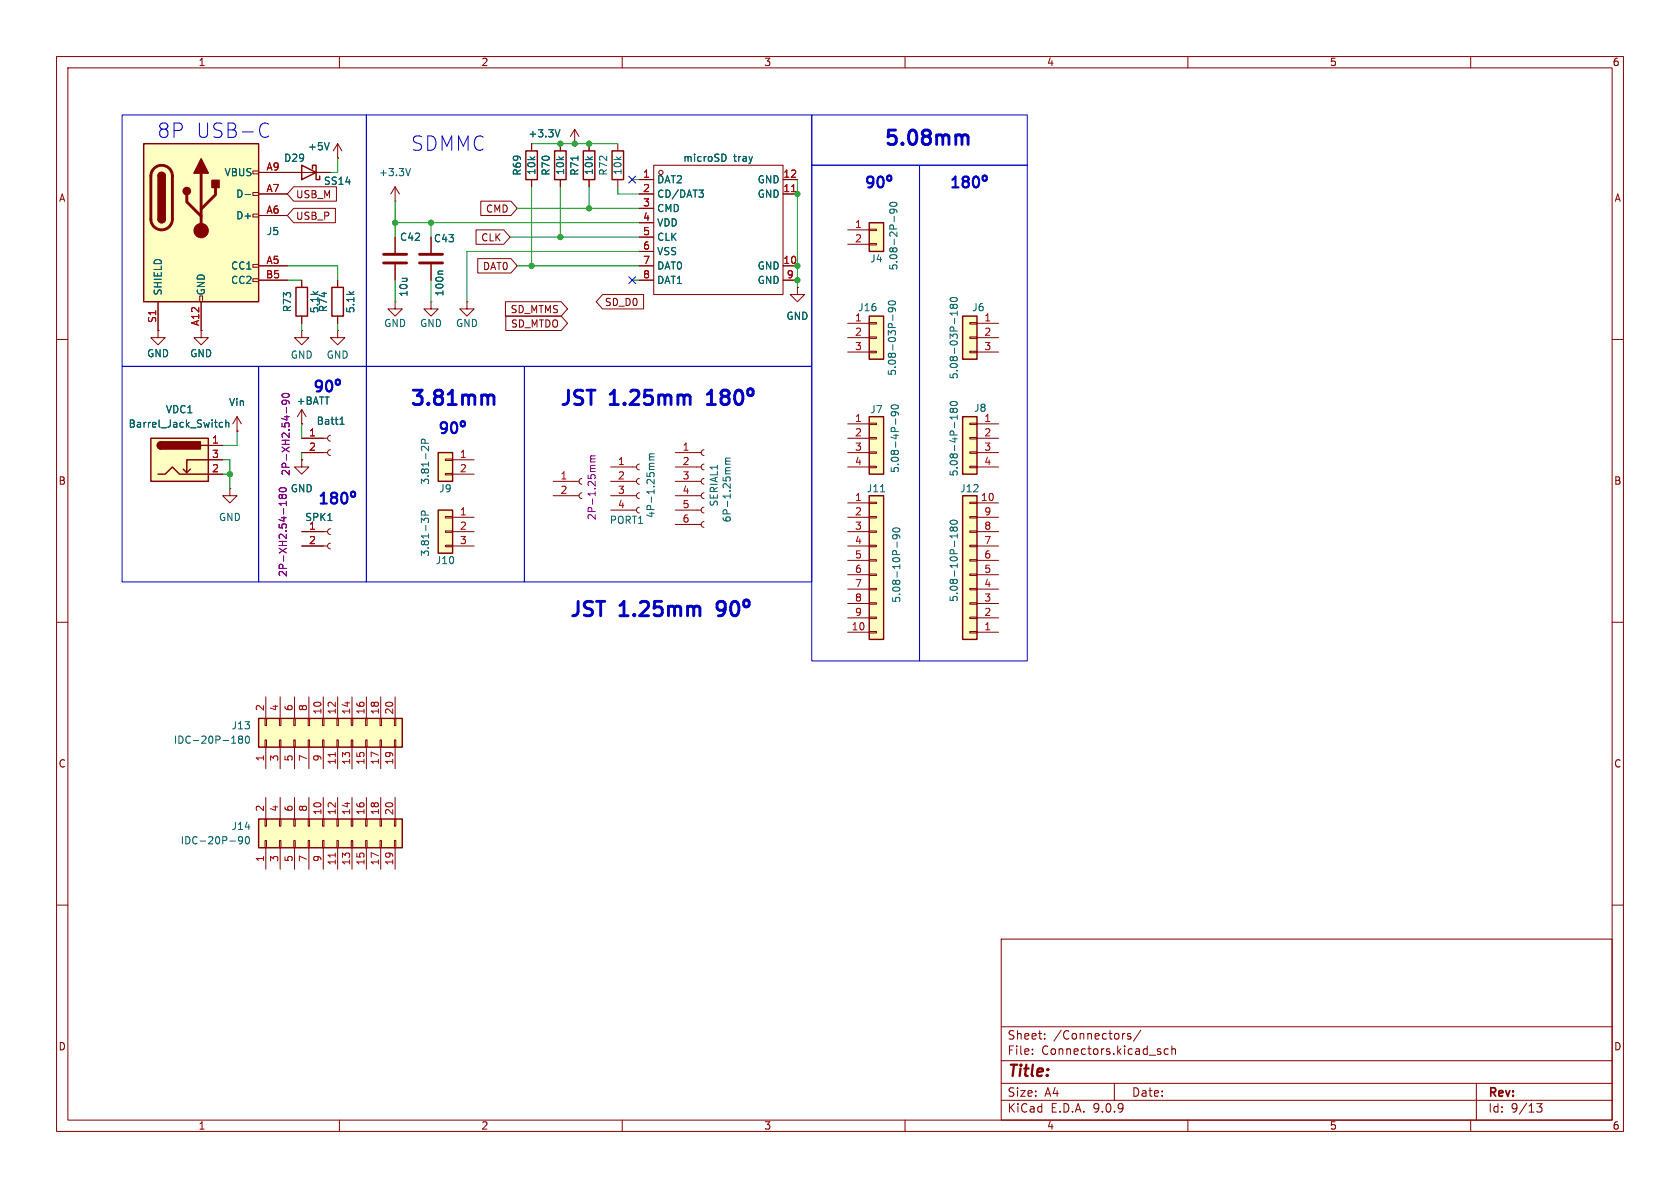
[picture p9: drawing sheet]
<svg xmlns="http://www.w3.org/2000/svg" width="297mm" height="210mm" viewBox="0 0 297 210" stroke-linecap="round" stroke-linejoin="round" font-family="sans-serif">
<g fill="none" stroke="#840000" stroke-width=".18">
<path d="M10 10h277v190h-277zM12 12h273v186h-273zM60 10v2M110 10v2M160 10v2M210 10v2M260 10v2M99.1 25.4v1.3M99.1 31.8v1.2M10 60h2M285 60h2M10 110h2"/>
<path d="M285 110h2M10 160h2M177 166h108v32h-108zM285 160h2M60 198v2M110 198v2M160 198v2M177 194.5h108M177 191.5h108M177 187.5h108M177 181.5h108M182.5 186.3v.1"/>
<path d="M182.5 185.5v.1M184.7 183.6v.1M184.7 182.8v.1M197 191.5v3M198.7 182.7h.2M199.9 182.8l-.4-.1-.2 .2 .1 .2 .5 .2v.3h-.6M201.7 182.1l-1.3 2M205.2 186v.3M206.5 185.5l-.4-.1-.3 .3v.4l.2 .2h.5M207.2 185.5l.2-.1 .3 .1 .1 .9M207.2 184.9v1.5M210 198v2"/>
<path d="M260 198v2M261 191.5v6.5M271.7 195.1h.9l-.5 .6 .4 .1v.7l-.2 .1-.6-.1"/>
</g>
<path d="M98 26.7h2.1v5.1h-2.1z" fill="none" stroke="#840000" stroke-width=".25"/>
<path d="M153.7 87.6h2.5v25.4h-2.5z" fill="#ffffc2"/>
<path d="M153.7 87.6h2.5v25.4h-2.5z" fill="none" stroke="#840000" stroke-width=".25"/>
<g fill="none" stroke="#840000" stroke-width=".18">
<path d="M149.9 88.9h3.8M149.9 91.4h3.8M149.9 94h3.8M149.9 96.5h3.8M149.9 99.1h3.8M153.7 88.8h1.2v.2h-1.2zM153.7 91.3h1.2v.3h-1.2zM153.7 93.9h1.2v.2h-1.2zM153.7 96.4h1.2v.2h-1.2zM153.7 98.9h1.2v.3h-1.2zM149.9 101.6h3.8M149.9 104.1h3.8"/>
<path d="M149.9 106.7h3.8M149.9 109.2h3.8M149.9 111.8h3.8M153.7 101.5h1.2v.2h-1.2zM153.7 104h1.2v.3h-1.2zM153.7 106.6h1.2v.2h-1.2zM153.7 109.1h1.2v.2h-1.2zM153.7 111.6h1.2v.3h-1.2z"/>
</g>
<path d="M155.7 86.9h.7M157.9 93.5a.75 .75 0 0 1 1.2 .2 .72 .72 0 0 1-1.3-.1zM158.3 94.5l.3 .3-.1 .3-.2 .2-.4-.2-.1-.3 .1-.2a.84 .84 0 0 1 1.2 .3v.2M158.6 95.8v1" fill="none" stroke="#006464" stroke-width=".18"/>
<path d="M153.7 39.4h2.5v5.1h-2.5z" fill="#ffffc2"/>
<path d="M153.7 39.4h2.5v5.1h-2.5z" fill="none" stroke="#840000" stroke-width=".25"/>
<path d="M149.9 40.6h3.8M149.9 43.2h3.8M153.7 40.5h1.2v.3h-1.2zM153.7 43.1h1.2v.2h-1.2zM53.3 74.9h.1M53.3 72.4l-.7 1.3M53.3 72.4l.8 1.3M53.3 72.4v2.5M53.3 94h4.6M53.3 96.5h4.6M58.4 93.5l-.3 .1-.2 .4 .2 .3 .3 .2M58.4 96l-.3 .2-.2 .3 .2 .4 .3 .1" fill="none" stroke="#840000" stroke-width=".18"/>
<path d="M157.4 35.9a.75 .75 0 0 1 1.2 .3 .72 .72 0 0 1-1.3-.1zM157.8 37l.3 .2-.1 .4-.2 .1-.4-.1-.1-.4 .1-.2a.84 .84 0 0 1 1.2 .3v.3M158.1 38.2v1M58 92h.7" fill="none" stroke="#006464" stroke-width=".18"/>
<path d="M49.5 86.3a.69 .69 0 0 1 1.1 .3 .72 .72 0 0 1-1.3-.1zM49.9 87.7l.2-.3h.3l.2 .3v.3l-.2 .1h-.4l-.1-.2M49.9 87.7l-.3-.3-.3 .3 .1 .3 .2 .1 .3-.2M49.9 87.7v.2M50.6 88.6v.8M50.6 89h-1.3l.4 .4" fill="none" stroke="#840084" stroke-width=".18"/>
<path d="M153.7 73.7h2.5v10.1h-2.5z" fill="#ffffc2"/>
<path d="M153.7 73.7h2.5v10.1h-2.5z" fill="none" stroke="#840000" stroke-width=".25"/>
<path d="M149.9 74.9h3.8M149.9 77.5h3.8M153.7 74.8h1.2v.3h-1.2zM153.7 77.3h1.2v.3h-1.2zM153.7 79.9h1.2v.2h-1.2zM149.9 80h3.8M149.9 82.6h3.8M153.7 82.4h1.2v.3h-1.2z" fill="none" stroke="#840000" stroke-width=".18"/>
<path d="M157.6 71.8a.75 .75 0 0 1 1.2 .2 .72 .72 0 0 1-1.2-.1zM158.1 72.8l.2 .2v.4l-.2 .1-.5-.1v-.4l.1-.2a.84 .84 0 0 1 1.1 .3v.3M158.3 74.1v.9" fill="none" stroke="#006464" stroke-width=".18"/>
<path d="M153.7 55.9h2.5v7.6h-2.5z" fill="#ffffc2"/>
<path d="M153.7 55.9h2.5v7.6h-2.5z" fill="none" stroke="#840000" stroke-width=".25"/>
<path d="M59.7 27.9h.1M59.7 25.4l.8 1.3M59.7 25.4l-.8 1.3M59.7 25.4v2.5M149.9 57.2h3.8M149.9 59.7h3.8M153.7 57h1.2v.3h-1.2zM153.7 59.6h1.2v.2h-1.2zM149.9 62.2h3.8M153.7 62.1h1.2v.3h-1.2zM53.3 81.3v1.3h1.3l-1.3 1.2-1.2-1.2h1.2M53.3 81.3h.1" fill="none" stroke="#840000" stroke-width=".18"/>
<path d="M58.2 25.2l-.4 1.3M157.1 53.4a.75 .75 0 0 1 1.2 .2 .72 .72 0 0 1-1.3-.1zM157.6 54.4l.2 .2v.4l-.2 .1-.5-.1-.1-.4 .2-.1a.84 .84 0 0 1 1.1 .3v.2M157.8 55.7v.9" fill="none" stroke="#006464" stroke-width=".18"/>
<path d="M25.4 25.4h20.3v27.9h-20.3z" fill="#ffffc2"/>
<g fill="none" stroke="#840000" stroke-width=".18">
<path d="M44.7 30.2h1v.5h-1zM44.7 34h1v.5h-1zM44.7 37.8h1v.6h-1zM45.7 30.5h12.7M45.7 34.3h5.1M45.7 38.1h5.1M69.8 35.6h.1M69.8 33l-.7 1.3M69.8 33l.8 1.3M69.8 33v2.6M94 25.4v1.3M94 31.8v1.2"/>
<path d="M101.6 25.4h.1M101.6 22.9l-.8 1.2M101.6 22.9l.8 1.2M101.6 22.9v2.5M104.1 25.4v1.3M104.1 31.8v1.2M109.2 25.4v1.3M109.2 31.8v1.2M113 34.3h2.6M113 31.8h2.6M113 36.8h2.6M113 39.4h2.6"/>
<path d="M115.6 29.2h22.8v22.9h-22.8zM138.4 34.3h2.6M138.4 31.8h2.6M27.9 58.4v1.3h1.3l-1.3 1.3-1.2-1.3h1.2M27.9 58.4h.1M27.9 53.3v5.1M35.3 52.3h.5v1h-.5zM35.6 58.4v1.3h1.2l-1.2 1.3-1.3-1.3h1.3M35.6 58.4h.1M35.6 53.3v5.1M44.7 46.7h1v.5h-1zM44.7 49.3h1v.5h-1z"/>
<path d="M45.7 47h5.1M45.7 49.5h5.1M53.3 58.4v1.3h1.3l-1.3 1.3-1.2-1.3h1.2M53.3 58.4h.1M53.3 49.5v1.3M53.3 55.9v1.3M59.7 58.4v1.3h1.3l-1.3 1.3-1.3-1.3h1.3M59.7 58.4h.1M59.7 49.5v1.3M59.7 55.9v1.3M69.8 53.3v1.3h1.3l-1.3 1.3-1.2-1.3h1.2M69.8 53.3h.1"/>
<path d="M69.8 41.9v2.8M69.8 46.7v2.8M76.2 53.3v1.3h1.3l-1.3 1.3-1.3-1.3h1.3M76.2 53.3h.1M76.2 41.9v2.8M76.2 46.7v2.8M82.5 53.3v1.3h1.3l-1.3 1.3-1.2-1.3h1.2M82.5 53.3h.1M113 47h2.6M113 49.5h2.6M113 41.9h2.6M113 44.5h2.6"/>
<path d="M138.4 47h2.6M138.4 49.5h2.6M141 50.8v1.3h1.2l-1.2 1.2-1.3-1.2h1.3M141 50.8h.1M41.9 76.2h.1M41.9 73.7l-.8 1.2M41.9 73.7l.8 1.2M41.9 73.7v2.5M40.6 86.4v1.2h1.3l-1.3 1.3-1.2-1.3h1.2M40.6 86.4h.1"/>
<circle cx="116.8" cy="30.5" r=".38"/>
</g>
<path d="M25.4 25.4h20.3v27.9h-20.3zM27.9 31.1a.64 .64 0 0 1 .7-.6 .64 .64 0 0 1 .6 .6M27.9 38.7a.64 .64 0 0 0 .7 .7 .64 .64 0 0 0 .6-.7M53.3 29.2l2.6 1.3-2.6 1.3zM55.2 29.8v-.6h.7v2.6h.6v-.7M93 26.7h2v5.1h-2zM103.1 26.7h2.1v5.1h-2.1zM108.2 26.7h2v5.1h-2zM52.3 50.8h2.1v5.1h-2.1zM58.7 50.8h2v5.1h-2z" fill="none" stroke="#840000" stroke-width=".25"/>
<path d="M27.2 29.8a1.9 1.9 0 0 1 2.1-.4 1.9 1.9 0 0 1 1.2 1.7v7.6a1.91 1.91 0 0 1-1.9 1.9 1.91 1.91 0 0 1-1.9-1.9v-7.7l.1-.7zM33 34.4v1.3l2.6 2.5M35.6 30.6v10.2M38.1 33.1v1.3l-2.5 2.6M67.8 45h4.1M67.8 46.5h4.1M74.2 45h4M74.2 46.5h4" fill="none" stroke="#840000" stroke-width=".51"/>
<g fill="#840000" stroke="#840000" stroke-width=".25">
<path d="M27.9 31.1h1.3v7.6h-1.3z"/>
<path d="M28.1 30.7a.64 .64 0 0 1 .7-.2 .64 .64 0 0 1 .4 .6h-1.3z"/>
<path d="M27.9 38.7h1.3a.64 .64 0 0 1-.6 .7 .64 .64 0 0 1-.7-.7z"/>
<path d="M35.6 28.1l1.2 2.5h-2.5z"/>
<path d="M37.5 31.9h1.2v1.2h-1.2z"/>
<circle cx="33" cy="33.8" r=".63"/>
</g>
<circle cx="35.6" cy="40.8" r="1.27" fill="#840000" stroke="#840000" stroke-width=".18"/>
<path d="M43.3 34.4h1M72.6 29.8l-.5 1.3M99 22.9l-.4 1.3M102.2 27.6v.7M123.6 33.6h.7l-.4 .5M124.1 34.1l.2 .2v.3l-.2 .3M127.9 27.2a.68 .68 0 0 1 .5 .7 .68 .68 0 0 1-.5 .6M78.3 47.9h-.7l-.1 .2" fill="none" stroke="#006464" stroke-width=".18"/>
<path d="M139.9 33.9h.8" fill="none" stroke="#a90000" stroke-width=".18"/>
<path d="M170.2 73.7h2.5v10.1h-2.5z" fill="#ffffc2"/>
<path d="M170.2 73.7h2.5v10.1h-2.5z" fill="none" stroke="#840000" stroke-width=".25"/>
<path d="M171.4 74.8h1.3v.3h-1.3zM171.4 77.3h1.3v.3h-1.3zM171.4 79.9h1.3v.2h-1.3zM172.7 74.9h3.8M172.7 77.5h3.8M171.4 82.4h1.3v.3h-1.3zM172.7 80h3.8M172.7 82.6h3.8" fill="none" stroke="#840000" stroke-width=".18"/>
<path d="M168 71.2a.75 .75 0 0 1 1.2 .2 .72 .72 0 0 1-1.2-.1zM168.5 72.4l.3-.2h.3l.1 .2v.4l-.2 .1-.4-.1-.1-.1M168.5 72.4l-.2-.2-.3 .2v.3l.2 .2 .3-.2M168.5 72.4v.3M169.2 73.4v.7M169.2 73.8h-1.2l.3 .3" fill="none" stroke="#006464" stroke-width=".18"/>
<path d="M170.2 87.6h2.5v25.4h-2.5z" fill="#ffffc2"/>
<path d="M170.2 87.6h2.5v25.4h-2.5z" fill="none" stroke="#840000" stroke-width=".25"/>
<g fill="none" stroke="#840000" stroke-width=".18">
<path d="M171.4 98.9h1.3v.3h-1.3zM171.4 96.4h1.3v.2h-1.3zM171.4 93.9h1.3v.2h-1.3zM171.4 91.3h1.3v.3h-1.3zM171.4 88.8h1.3v.2h-1.3zM172.7 99.1h3.8M172.7 96.5h3.8M172.7 94h3.8M172.7 91.4h3.8M172.7 88.9h3.8M171.4 111.6h1.3v.3h-1.3zM171.4 109.1h1.3v.2h-1.3z"/>
<path d="M171.4 106.6h1.3v.2h-1.3zM171.4 104h1.3v.3h-1.3zM171.4 101.5h1.3v.2h-1.3zM172.7 111.8h3.8M172.7 109.2h3.8M172.7 106.7h3.8M172.7 104.1h3.8M172.7 101.6h3.8"/>
</g>
<path d="M168 92.1a.75 .75 0 0 1 1.2 .3 .72 .72 0 0 1-1.2-.1zM168.5 93.4l.3-.2h.3l.1 .2v.4l-.2 .1-.4-.1-.1-.2M168.5 93.4l-.2-.2-.3 .2v.2l.2 .3 .3-.3M168.5 93.4v.2M169.2 94.4v.7M169.2 94.7h-1.2l.3 .4" fill="none" stroke="#006464" stroke-width=".18"/>
<path d="M170.2 55.9h2.5v7.6h-2.5z" fill="#ffffc2"/>
<path d="M170.2 55.9h2.5v7.6h-2.5z" fill="none" stroke="#840000" stroke-width=".25"/>
<path d="M171.4 57h1.3v.3h-1.3zM171.4 59.6h1.3v.2h-1.3zM172.7 57.2h3.8M172.7 59.7h3.8M171.4 62.1h1.3v.3h-1.3zM172.7 62.2h3.8" fill="none" stroke="#840000" stroke-width=".18"/>
<path d="M168 52.8a.75 .75 0 0 1 1.2 .2 .72 .72 0 0 1-1.2-.1zM168.5 54l.3-.2 .3 .1 .1 .1v.4l-.2 .1h-.4l-.1-.2M168.5 54l-.2-.2-.3 .2v.3l.2 .2 .3-.2M168.5 54v.3M169.2 55v.7M169.2 55.4h-1.2l.3 .3" fill="none" stroke="#006464" stroke-width=".18"/>
<path d="M26.7 77.5h10.1v7.6h-10.1z" fill="#ffffc2"/>
<path d="M26.7 77.5h10.1v7.6h-10.1zM28.4 78.1a.64 .64 0 0 0-.6 .6 .64 .64 0 0 0 .6 .7M35.6 78.7h1.2M27.9 83.8h1.3l1.3-1.2 1.2 1.2h5.1M33.7 82.9l-.7 .7M36.8 81.3h-3.8v2.3l-.6-.7" fill="none" stroke="#840000" stroke-width=".25"/>
<g fill="#840000" stroke="#840000" stroke-width=".25">
<path d="M28 78.3l.4-.2v1.3a.63 .63 0 0 1-.5-.4 .63 .63 0 0 1 .1-.7z"/>
<path d="M28.4 78.1h7v1.3h-7z"/>
</g>
<path d="M36.8 78.7h2.6M36.8 81.3h2.6M36.8 83.8h2.6" fill="none" stroke="#840000" stroke-width=".18"/>
<path d="M39.4 74.7h-.4l-.2 .2 .1 .5h.5M39.9 74.8l.2-.1h.3l.1 .8M39.9 74.2v1.3" fill="none" stroke="#006464" stroke-width=".18"/>
<path d="M77.5 80h2.5v5.1h-2.5z" fill="#ffffc2"/>
<path d="M77.5 80h2.5v5.1h-2.5z" fill="none" stroke="#840000" stroke-width=".25"/>
<path d="M78.7 81.2h1.3v.2h-1.3zM78.7 83.7h1.3v.2h-1.3zM80 81.3h3.8M80 83.8h3.8" fill="none" stroke="#840000" stroke-width=".18"/>
<path d="M75.2 78.4l-.1-.6-.2-.2-.3 .1-.1 .7h1.3M75.8 78.9v.8l-.8-.7-.3-.1-.2 .2" fill="none" stroke="#006464" stroke-width=".18"/>
<path d="M77.5 90.2h2.5v7.6h-2.5z" fill="#ffffc2"/>
<path d="M77.5 90.2h2.5v7.6h-2.5z" fill="none" stroke="#840000" stroke-width=".25"/>
<g fill="none" stroke="#840000" stroke-width=".18">
<path d="M124.5 79.5l-.4 .2-.1 .3 .1 .4 .4 .1M78.7 91.3h1.3v.3h-1.3zM78.7 93.9h1.3v.2h-1.3zM78.7 96.4h1.3v.2h-1.3zM80 91.4h3.8M80 94h3.8M80 96.5h3.8M97.8 85.1h4.6M97.8 87.6h4.6M102.9 84.6l-.4 .1-.1 .4 .1 .3 .4 .2M102.9 87.1l-.4 .2-.1 .3 .1 .4 .4 .1M107.9 85.1h4.6"/>
<path d="M107.9 87.6h4.6M107.9 82.6h4.6M107.9 90.2h4.6M113 82l-.3 .2-.2 .4 .2 .3 .3 .2M113 84.6l-.3 .1-.2 .4 .2 .3 .3 .2M113 87.1l-.3 .2-.2 .3 .2 .4 .3 .1M113 89.7l-.3 .1-.2 .4 .2 .3 .3 .2M119.4 85.1h4.6M119.4 87.6h4.6M119.4 82.6h4.6M119.4 90.2h4.6M119.4 80h4.6"/>
<path d="M119.4 92.7h4.6M124.5 82l-.4 .2-.1 .4 .1 .3 .4 .2M124.5 84.6l-.4 .1-.1 .4 .1 .3 .4 .2M124.5 87.1l-.4 .2-.1 .3 .1 .4 .4 .1M124.5 89.7l-.4 .1-.1 .4 .1 .3 .4 .2M124.5 92.2l-.4 .2-.1 .3 .1 .4 .4 .1"/>
</g>
<g fill="none" stroke="#006464" stroke-width=".18">
<path d="M75 92l-.5-.4v.8M75 91.8l.2-.2h.3l.3 .2M75.2 91.1l-.1-.6-.2-.2-.3 .1-.1 .7h1.3M114.8 81.3h.8M115 80.8l-.2 .1 .1 .4M115 80.8h.6M115.6 81.9h-.6l-.2 .2M115.6 80.2l-.7 .1-.1 .3 .2 .2M128.3 82.1h.8M128.4 81.5l-.1 .2 .1 .4M128.4 81.5h.7M129.1 82.7h-.7l-.1 .2"/>
<path d="M129.1 81h-.8v.3l.1 .2"/>
</g>
<path d="M104.4 81.7h.8M104.6 81.1l-.2 .2 .1 .4M104.6 81.1h.6M105.2 82.3h-.6l-.2 .1M105.2 80.6h-.8v.3l.2 .2" fill="none" stroke="#840084" stroke-width=".18"/>
<path d="M45.7 144.8h25.4v5.1h-25.4z" fill="#ffffc2"/>
<path d="M45.7 144.8h25.4v5.1h-25.4z" fill="none" stroke="#840000" stroke-width=".25"/>
<g fill="none" stroke="#840000" stroke-width=".18">
<path d="M46.9 148.6h.2v1.3h-.2zM46.9 144.8h.2v1.3h-.2zM47 141v3.8M47 149.9v3.8M49.4 148.6h.3v1.3h-.3zM49.4 144.8h.3v1.3h-.3zM49.5 141v3.8M49.5 149.9v3.8M51.9 148.6h.3v1.3h-.3zM51.9 144.8h.3v1.3h-.3zM52.1 141v3.8M52.1 149.9v3.8"/>
<path d="M54.5 148.6h.2v1.3h-.2zM54.5 144.8h.2v1.3h-.2zM54.6 141v3.8M54.6 149.9v3.8M57 148.6h.3v1.3h-.3zM57 144.8h.3v1.3h-.3zM57.1 141v3.8M57.1 149.9v3.8M59.6 148.6h.2v1.3h-.2zM59.6 144.8h.2v1.3h-.2zM59.7 141v3.8M59.7 149.9v3.8"/>
<path d="M62.1 148.6h.3v1.3h-.3zM62.1 144.8h.3v1.3h-.3zM62.2 141v3.8M62.2 149.9v3.8M64.6 148.6h.3v1.3h-.3zM64.6 144.8h.3v1.3h-.3zM64.8 141v3.8M64.8 149.9v3.8M67.2 148.6h.2v1.3h-.2zM67.2 144.8h.2v1.3h-.2zM67.3 141v3.8M67.3 149.9v3.8"/>
<path d="M69.7 148.6h.3v1.3h-.3zM69.7 144.8h.3v1.3h-.3zM69.8 141v3.8M69.8 149.9v3.8"/>
</g>
<path d="M59.3 150.8v.7" fill="none" stroke="#a90000" stroke-width=".18"/>
<path d="M42.9 148.4l-.3 .3-.3-.1-.1-.2 .1-.4 .3-.1 .2 .1a.84 .84 0 0 1-.3 1.2h-.2M43.5 148l.2-.1a.68 .68 0 0 1 .4 .6 .68 .68 0 0 1-.4 .7l-.2-.2-.1-.3z" fill="none" stroke="#006464" stroke-width=".18"/>
<path d="M45.7 127h25.4v5.1h-25.4z" fill="#ffffc2"/>
<path d="M45.7 127h25.4v5.1h-25.4z" fill="none" stroke="#840000" stroke-width=".25"/>
<g fill="none" stroke="#840000" stroke-width=".18">
<path d="M45.7 34.3h5.1M45.7 30.5h7.6M45.7 38.1h5.1M51.9 36.8h7.4v2.6h-7.4l-1.1-1.3zM51.9 33h7.6v2.6h-7.6l-1.1-1.3zM55.9 30.5h2.5M59.7 27.9h.1M85 35.6h5.3l1.1 1.2-1.1 1.3h-5.3zM94 25.4v1.3M94 31.8v1.2M99.1 25.4v1.3M99.1 31.8v1.2"/>
<path d="M101.6 25.4h.1M104.1 25.4v1.3M104.1 31.8v1.2M113 31.8h2.6M113 34.3h2.6M113 36.8h2.6M113 39.4h2.6M138.4 31.8h2.6M138.4 34.3h2.6M27.9 58.4h.1M27.9 53.3v5.1M35.6 58.4h.1"/>
<path d="M35.6 53.3v5.1M45.7 47h5.1M45.7 49.5h5.1M53.3 49.5v1.3M53.3 55.9v1.3M59.7 49.5v1.3M59.7 55.9v1.3M69.8 41.9v2.8M69.8 46.7v2.8M76.2 41.9v2.8M76.2 46.7v2.8M84.2 40.6h4.9l1.1 1.3-1.1 1.3h-4.9z"/>
<path d="M84.5 45.7h5.8l1.1 1.3-1.1 1.3h-5.8zM89.4 53.3h9.8l1.1 1.3-1.1 1.3h-9.8zM89.4 55.9h9.8l1.1 1.3-1.1 1.2h-9.8zM106.5 52.1h7.3v2.5h-7.3l-1.1-1.3zM113 41.9h2.6M113 44.5h2.6M113 47h2.6M113 49.5h2.6M138.4 47h2.6M138.4 49.5h2.6M141 50.8h.1M36.8 78.7h2.6"/>
<path d="M41.9 76.2h.1M53.3 74.9h.1M53.3 77.5h4.6M58.4 77l-.3 .1-.2 .4 .2 .3 .3 .2M58.4 79.5l-.3 .2-.2 .3 .2 .4 .3 .1M36.8 81.3h2.6M36.8 83.8h2.6M53.3 81.3h.1M53.3 80h4.6M53.3 94h3.8M53.3 96.5h3.8M46.9 130.8h.2v1.3h-.2z"/>
<path d="M46.9 127h.2v1.3h-.2zM47 123.2v3.8M47 132.1v3.8M49.4 130.8h.3v1.3h-.3zM49.4 127h.3v1.3h-.3zM49.5 123.2v3.8M49.5 132.1v3.8M51.9 130.8h.3v1.3h-.3zM51.9 127h.3v1.3h-.3zM52.1 123.2v3.8M52.1 132.1v3.8M54.5 130.8h.2v1.3h-.2z"/>
<path d="M54.5 127h.2v1.3h-.2zM54.6 123.2v3.8M54.6 132.1v3.8M57 130.8h.3v1.3h-.3zM57 127h.3v1.3h-.3zM57.1 123.2v3.8M57.1 132.1v3.8M59.6 130.8h.2v1.3h-.2zM59.6 127h.2v1.3h-.2zM59.7 123.2v3.8M59.7 132.1v3.8M62.1 130.8h.3v1.3h-.3z"/>
<path d="M62.1 127h.3v1.3h-.3zM62.2 123.2v3.8M62.2 132.1v3.8M64.6 130.8h.3v1.3h-.3zM64.6 127h.3v1.3h-.3zM64.8 123.2v3.8M64.8 132.1v3.8M67.2 130.8h.2v1.3h-.2zM67.2 127h.2v1.3h-.2zM67.3 123.2v3.8M67.3 132.1v3.8M69.7 130.8h.3v1.3h-.3z"/>
<path d="M69.7 127h.3v1.3h-.3zM69.8 123.2v3.8M69.8 132.1v3.8"/>
</g>
<path d="M139.9 33.9h.8M59.3 133v.7" fill="none" stroke="#a90000" stroke-width=".18"/>
<g fill="none" stroke="#006464" stroke-width=".18">
<path d="M43.3 34.4h1M58.2 25.2l-.4 1.3M99 22.9l-.4 1.3M102.2 27.6v.7M123.6 33.6h.7l-.4 .5M124.1 34.1l.2 .2v.3l-.2 .3M127.9 27.2a.68 .68 0 0 1 .5 .7 .68 .68 0 0 1-.5 .6M78.3 47.9h-.7l-.1 .2M39.4 74.7h-.4l-.2 .2 .1 .5h.5M39.9 74.8l.2-.1h.3l.1 .8M39.9 74.2v1.3M60.1 75h.7"/>
<path d="M60.2 74l.3-.3v1.3M58 92h.7M41 131.4h.7M42.4 130.7l-.2 .2v.4l.2 .1 .4-.1 .1-.2v-.2l-.3-.2M42.4 130.7l-.2-.3 .2-.3h.2l.3 .3-.3 .3M42.4 130.7h.2M43.5 130.2l.2-.1a.68 .68 0 0 1 .4 .7 .68 .68 0 0 1-.4 .6l-.2-.1-.1-.4z"/>
</g>
<path d="M50 69.7a.69 .69 0 0 1 1.1 .3 .72 .72 0 0 1-1.2-.2zM50.4 70.8l.2 .2v.4l-.2 .1-.5-.1v-.4l.1-.2a.84 .84 0 0 1 1.1 .3v.3M50.6 72v1M49.5 86.3a.69 .69 0 0 1 1.1 .3 .72 .72 0 0 1-1.3-.1zM49.9 87.7l.2-.3h.3l.2 .3v.3l-.2 .1h-.4l-.1-.2M49.9 87.7l-.3-.3-.3 .3 .1 .3 .2 .1 .3-.2M49.9 87.7v.2M50.6 88.6v.8M50.6 89h-1.3l.4 .4" fill="none" stroke="#840084" stroke-width=".18"/>
<g fill="none" stroke="#009600" stroke-width=".18">
<path d="M59.7 27.9v2.6h-1.3M69.8 39.4h43.2M69.8 35.6v6.3M76.2 39.4v2.5M91.4 36.8h21.6M94 25.4h15.2M94 33v14M99.1 33v8.9M104.1 33v3.8M109.2 33v1.3h3.8M111.8 31.8h1.2M141 31.8v19"/>
<path d="M50.8 49.5h2.5M50.8 47h8.9v2.5M53.3 57.2v1.2M59.7 57.2v1.2M69.8 49.5v3.8M76.2 49.5v3.8M90.2 41.9h22.8M91.4 47h21.6M111.8 49.5h1.2M113 44.5h-30.5v8.8M41.9 76.2v2.5h-2.5M53.3 74.9v2.6"/>
<path d="M39.4 81.3h1.2v5.1M39.4 83.8h1.2M53.3 80v1.3"/>
</g>
<path d="M111.2 31.1l1.2 1.3M112.4 31.1l-1.2 1.3M111.2 48.9l1.2 1.2M112.4 48.9l-1.2 1.2" fill="none" stroke="#000084" stroke-width=".18"/>
<g fill="none" stroke="#0000c2" stroke-width=".38">
<path d="M154.4 32l-.4 .4h-.3l-.4-.4v-.4l.2-.3 .5-.1 .3 .2a1.26 1.26 0 0 1-.4 1.7h-.4M155.3 31.4a.46 .46 0 0 1 .5-.2 .46 .46 0 0 1 .3 .4 .98 .98 0 0 1-.5 1.5 1.16 1.16 0 0 1-.3-1.7zM156.9 31.1a.38 .38 0 0 1 .7 .2v.4a.37 .37 0 0 1-.4 .3 .37 .37 0 0 1-.4-.3zM168.4 33.1h1.1M168.4 31.8l.5-.6v1.9M170.5 32l-.3 .4 .1 .5 .2 .2 .6-.1 .2-.2-.1-.6-.3-.2M170.5 32l-.1-.1a.39 .39 0 0 1-.2-.4 .39 .39 0 0 1 .3-.3l.6 .1a.39 .39 0 0 1 .2 .4 .39 .39 0 0 1-.4 .3M170.5 32h.4M172.2 31.4a.46 .46 0 0 1 .4-.2 .46 .46 0 0 1 .4 .4 .98 .98 0 0 1-.6 1.5 1.16 1.16 0 0 1-.2-1.7zM173.8 31.1a.38 .38 0 0 1 .6 .2v.4a.37 .37 0 0 1-.3 .3 .37 .37 0 0 1-.4-.3zM56.9 68.1l-.3 .4h-.4l-.4-.4v-.5l.2-.2 .6-.1 .2 .2a1.26 1.26 0 0 1-.4 1.7h-.4M57.8 67.5a.46 .46 0 0 1 .5-.2 .46 .46 0 0 1 .3 .3 .98 .98 0 0 1-.5 1.6 1.16 1.16 0 0 1-.3-1.7z"/>
<path d="M59.5 67.2a.38 .38 0 0 1 .6 .2v.3a.37 .37 0 0 1-.4 .3 .37 .37 0 0 1-.3-.3zM79 75.5l-.4 .3h-.3l-.4-.3v-.5l.2-.3h.5l.3 .1a1.26 1.26 0 0 1-.4 1.8h-.4M79.9 74.8a.46 .46 0 0 1 .5-.1 .46 .46 0 0 1 .3 .3 .98 .98 0 0 1-.5 1.6 1.16 1.16 0 0 1-.3-1.8zM81.6 74.6a.38 .38 0 0 1 .6 .1v.4a.37 .37 0 0 1-.4 .3 .37 .37 0 0 1-.3-.3zM56.7 89h1.1M56.7 87.6l.5-.5v1.9M58.9 87.9l-.4 .4 .1 .5 .3 .2 .5-.1 .2-.3-.1-.5-.3-.2M58.9 87.9l-.2-.1a.39 .39 0 0 1-.2-.4 .39 .39 0 0 1 .4-.3l.5 .1a.39 .39 0 0 1 .2 .4 .39 .39 0 0 1-.4 .3M58.9 87.9h.3M60.5 87.3a.46 .46 0 0 1 .5-.2 .46 .46 0 0 1 .3 .4 .98 .98 0 0 1-.5 1.5 1.16 1.16 0 0 1-.3-1.7zM62.1 87a.38 .38 0 0 1 .7 .2v.4a.37 .37 0 0 1-.4 .2 .37 .37 0 0 1-.4-.2z"/>
</g>
<path d="M170.2 24l.2-.2 .6 .2 .1 .2v1.3M86.4 69.9l.2-.1 .6 .1 .1 .3v1.3M125 71.5h1.5M125 69.7l.8-.7v2.5M127.9 70.1l-.4 .4 .1 .8 .3 .2 .8-.1 .2-.4v-.5l-.5-.4M127.9 70.1a.55 .55 0 0 1-.4-.6 .55 .55 0 0 1 .4-.5h.5a.55 .55 0 0 1 .5 .5 .55 .55 0 0 1-.5 .6M127.9 70.1h.5M130.1 69.2a.61 .61 0 0 1 .6-.2 .61 .61 0 0 1 .5 .5 1.49 1.49 0 0 1-.5 2 .65 .65 0 0 1-.7-.5 2.17 2.17 0 0 1 .1-1.8zM132.3 68.8a.51 .51 0 0 1 .8 .3v.5a.5 .5 0 0 1-.4 .4 .5 .5 0 0 1-.5-.4zM128.2 107.4l-.5 .5h-.5l-.4-.5v-.6l.2-.4 .7-.1 .4 .3a1.68 1.68 0 0 1-.6 2.2h-.5M129.4 106.6a.61 .61 0 0 1 .6-.3 .61 .61 0 0 1 .5 .5 1.49 1.49 0 0 1-.5 2 .65 .65 0 0 1-.7-.4 2.17 2.17 0 0 1 .1-1.8zM131.6 106.2a.51 .51 0 0 1 .8 .2v.5a.5 .5 0 0 1-.4 .4 .5 .5 0 0 1-.5-.4z" fill="none" stroke="#0000c2" stroke-width=".51"/>
<path d="M21.6 20.3h43.2v44.5h-43.2zM46.4 21.9a.89 .89 0 0 1 1.1 .1M47.5 24a.89 .89 0 0 1-1.1 .2M64.8 20.3h78.7v44.5h-78.7zM143.5 29.2h19.1v87.6h-19.1zM143.5 20.3h38.1v8.9h-38.1zM162.6 29.2h19v87.6h-19zM21.6 64.8h24.1v38.1h-24.1zM45.7 64.8h19.1v38.1h-19.1zM64.8 64.8h27.9v38.1h-27.9zM92.7 64.8h50.8v38.1h-50.8z" fill="none" stroke="#0000c2" stroke-width=".18"/>
<g fill="#009600" stroke="#009600" stroke-width=".18">
<circle cx="141" cy="49.5" r=".46"/>
<circle cx="141" cy="34.3" r=".46"/>
<circle cx="141" cy="47" r=".46"/>
<circle cx="104.1" cy="25.4" r=".46"/>
<circle cx="101.6" cy="25.4" r=".46"/>
<circle cx="99.1" cy="25.4" r=".46"/>
<circle cx="104.1" cy="36.8" r=".46"/>
<circle cx="99.1" cy="41.9" r=".46"/>
<circle cx="94" cy="47" r=".46"/>
<circle cx="40.6" cy="83.8" r=".46"/>
<circle cx="69.8" cy="39.4" r=".46"/>
<circle cx="76.2" cy="39.4" r=".46"/>
</g>
<g font-size="3.5" fill="#0000c2">
<text x="27.8" y="24.6">8P</text>
<text x="34.6" y="24.6">USB-C</text>
<text x="72.6" y="26.9">SDMMC</text>
<text x="156" y="26.4">5.08mm</text>
<text x="72.2" y="72.4">3.81mm</text>
<text x="98.6" y="72.4">JST</text>
<text x="107.9" y="72.4">1.25mm</text>
<text x="100.4" y="109.7">JST</text>
<text x="109.6" y="109.7">1.25mm</text>
</g>
<text font-size="2.8" fill="#840000" x="178" y="190.9">Title:</text>
<g font-size="2.1" fill="#840000">
<text x="178" y="184">Sheet:</text>
<text x="186.2" y="184">/Connectors/</text>
<text x="178" y="186.7">File:</text>
<text x="184.1" y="186.7">Connectors.kicad_sch</text>
<text x="178" y="196.9">KiCad</text>
<text x="178" y="194.1">Size:</text>
<text x="184.7" y="194.1">A4</text>
<text x="185.7" y="196.9">E.D.A.</text>
<text x="193.3" y="196.9">9.0.9</text>
<text x="200" y="194.1">Date:</text>
<text x="263" y="194.3">Rev:</text>
<text x="263" y="196.9">Id:</text>
<text x="267.1" y="196.9">9/13</text>
</g>
<g font-size="1.8" fill="#840000">
<text x="35" y="11.9">1</text>
<text x="85" y="11.9">2</text>
<text x="135" y="11.9">3</text>
<text x="185" y="11.9">4</text>
<text x="235" y="11.9">5</text>
<text x="285" y="11.9">6</text>
<text x="10.3" y="35.9">A</text>
<text x="52.2" y="35.2">USB_M</text>
<text x="285.3" y="35.9">A</text>
<text x="52.2" y="39.1">USB_P</text>
<text x="85.8" y="37.8">CMD</text>
<text x="85" y="42.9">CLK</text>
<text x="85.3" y="47.9">DAT0</text>
<text x="90.2" y="55.6">SD_MTMS</text>
<text x="90.2" y="58.1">SD_MTDO</text>
<text x="106.8" y="54.3">SD_D0</text>
<text x="10.3" y="85.9">B</text>
<text x="285.3" y="85.9">B</text>
<text x="10.3" y="135.9">C</text>
<text x="285.3" y="135.9">C</text>
<text x="10.3" y="185.9">D</text>
<text x="285.3" y="185.9">D</text>
<text x="35" y="199.9">1</text>
<text x="85" y="199.9">2</text>
<text x="135" y="199.9">3</text>
<text x="185" y="199.9">4</text>
<text x="235" y="199.9">5</text>
<text x="285" y="199.9">6</text>
</g>
<g font-size="1.8" fill="#006464">
<text x="50.1" y="28.8">D29</text>
<text x="54.4" y="26.8">+5V</text>
<text x="93.3" y="24.5">+3.3V</text>
<text x="120.7" y="28.8">microSD</text>
<text x="129.7" y="28.8">tray</text>
<text x="39.6" y="31.3">VBUS</text>
<text x="41.7" y="35.2">D-</text>
<text x="57.2" y="32.9">SS14</text>
<text x="66.9" y="31.3">+3.3V</text>
<text x="92.3" y="31.2" transform="rotate(-90 92.3 31.2)">R69</text>
<text x="94.8" y="31" transform="rotate(-90 94.8 31)">10k</text>
<text x="97.4" y="31.2" transform="rotate(-90 97.4 31.2)">R70</text>
<text x="99.9" y="31" transform="rotate(-90 99.9 31)">10k</text>
<text x="102.5" y="31.2" transform="rotate(-90 102.5 31.2)">R71</text>
<text x="105" y="31" transform="rotate(-90 105 31)">10k</text>
<text x="107.5" y="31.2" transform="rotate(-90 107.5 31.2)">R72</text>
<text x="110.1" y="31" transform="rotate(-90 110.1 31)">10k</text>
<text x="116.1" y="32.6">DAT2</text>
<text x="116.1" y="35.2">CD/DAT3</text>
<text x="133.8" y="32.6">GND</text>
<text x="133.8" y="35.2">GND</text>
<text x="41.7" y="39">D+</text>
<text x="47.1" y="41.8">J5</text>
<text x="116.1" y="37.7">CMD</text>
<text x="116.1" y="40.2">VDD</text>
<text x="40.8" y="47.9">CC1</text>
<text x="70.6" y="42.8">C42</text>
<text x="76.6" y="43">C43</text>
<text x="116.1" y="42.8">CLK</text>
<text x="116.1" y="45.3">VSS</text>
<text x="116.1" y="47.9">DAT0</text>
<text x="133.8" y="47.9">GND</text>
<text x="153.7" y="46.6">J4</text>
<text x="158.9" y="47.9" transform="rotate(-90 158.9 47.9)">5.08-2P-90</text>
<text x="28.8" y="52.3" transform="rotate(-90 28.8 52.3)">SHIELD</text>
<text x="36.4" y="52.3" transform="rotate(-90 36.4 52.3)">GND</text>
<text x="40.8" y="50.4">CC2</text>
<text x="72.2" y="52.6" transform="rotate(-90 72.2 52.6)">10u</text>
<text x="78.6" y="52.5" transform="rotate(-90 78.6 52.5)">100n</text>
<text x="116.1" y="50.4">DAT1</text>
<text x="133.8" y="50.4">GND</text>
<text x="51.7" y="55.3" transform="rotate(-90 51.7 55.3)">R73</text>
<text x="56.5" y="55.5" transform="rotate(-90 56.5 55.5)">5.1k</text>
<text x="58" y="55.3" transform="rotate(-90 58 55.3)">R74</text>
<text x="62.8" y="55.5" transform="rotate(-90 62.8 55.5)">5.1k</text>
<text x="67.8" y="58">GND</text>
<text x="74.2" y="58">GND</text>
<text x="80.5" y="58">GND</text>
<text x="138.9" y="56.7">GND</text>
<text x="151.6" y="55.2">J16</text>
<text x="171.8" y="55.2">J6</text>
<text x="25.9" y="63.3">GND</text>
<text x="33.5" y="63.3">GND</text>
<text x="51.3" y="63.6">GND</text>
<text x="57.7" y="63.6">GND</text>
<text x="40.4" y="72">Vin</text>
<text x="52.3" y="71.7">+BATT</text>
<text x="158.6" y="66.5" transform="rotate(-90 158.6 66.5)">5.08-03P-90</text>
<text x="169.5" y="67.1" transform="rotate(-90 169.5 67.1)">5.08-03P-180</text>
<text x="22.6" y="75.8">Barrel_Jack_Switch</text>
<text x="29.2" y="73.3">VDC1</text>
<text x="55.9" y="75.3">Batt1</text>
<text x="153.7" y="73.3">J7</text>
<text x="172.1" y="73">J8</text>
<text x="159.1" y="83.7" transform="rotate(-90 159.1 83.7)">5.08-4P-90</text>
<text x="51.3" y="87.2">GND</text>
<text x="76" y="85.8" transform="rotate(-90 76 85.8)">3.81-2P</text>
<text x="77.5" y="87.2">J9</text>
<text x="127.1" y="89.7" transform="rotate(-90 127.1 89.7)">SERIAL1</text>
<text x="153.1" y="87.2">J11</text>
<text x="169.5" y="84.3" transform="rotate(-90 169.5 84.3)">5.08-4P-180</text>
<text x="169.7" y="87.2">J12</text>
<text x="38.6" y="92.3">GND</text>
<text x="53.9" y="92.3">SPK1</text>
<text x="107.7" y="92.8">PORT1</text>
<text x="115.9" y="91.7" transform="rotate(-90 115.9 91.7)">4P-1.25mm</text>
<text x="129.4" y="92.4" transform="rotate(-90 129.4 92.4)">6P-1.25mm</text>
<text x="76" y="98.5" transform="rotate(-90 76 98.5)">3.81-3P</text>
<text x="76.9" y="99.9">J10</text>
<text x="159.4" y="106.7" transform="rotate(-90 159.4 106.7)">5.08-10P-90</text>
<text x="169.5" y="106.5" transform="rotate(-90 169.5 106.5)">5.08-10P-180</text>
<text x="30.6" y="131.7">IDC-20P-180</text>
<text x="40.9" y="129.1">J13</text>
<text x="31.8" y="149.5">IDC-20P-90</text>
<text x="40.9" y="146.9">J14</text>
</g>
<g font-size="1.8" fill="#a90000">
<text x="47" y="30.2">A9</text>
<text x="47" y="34">A7</text>
<text x="113.6" y="31.5">1</text>
<text x="113.6" y="34">2</text>
<text x="138.4" y="31.5">12</text>
<text x="138.4" y="34">11</text>
<text x="47" y="37.8">A6</text>
<text x="113.6" y="36.6">3</text>
<text x="113.6" y="39.1">4</text>
<text x="113.6" y="41.7">5</text>
<text x="151.1" y="40.4">1</text>
<text x="47" y="46.7">A5</text>
<text x="113.6" y="44.2">6</text>
<text x="113.6" y="46.7">7</text>
<text x="138.4" y="46.7">10</text>
<text x="151.1" y="42.9">2</text>
<text x="46.9" y="49.3">B5</text>
<text x="113.6" y="49.3">8</text>
<text x="139" y="49.3">9</text>
<text x="27.7" y="57.2" transform="rotate(-90 27.7 57.2)">S1</text>
<text x="35.3" y="57.7" transform="rotate(-90 35.3 57.7)">A12</text>
<text x="151.1" y="56.9">1</text>
<text x="151.1" y="59.4">2</text>
<text x="173.9" y="56.9">1</text>
<text x="173.9" y="59.4">2</text>
<text x="151.1" y="62">3</text>
<text x="173.9" y="62">3</text>
<text x="54.5" y="77.2">1</text>
<text x="151.1" y="74.7">1</text>
<text x="151.1" y="77.2">2</text>
<text x="173.9" y="74.7">1</text>
<text x="173.9" y="77.2">2</text>
<text x="37.4" y="78.5">1</text>
<text x="37.4" y="81">3</text>
<text x="37.4" y="83.6">2</text>
<text x="54.5" y="79.8">2</text>
<text x="81.2" y="81">1</text>
<text x="81.2" y="83.6">2</text>
<text x="109.1" y="82.3">1</text>
<text x="120.6" y="79.8">1</text>
<text x="120.6" y="82.3">2</text>
<text x="151.1" y="79.8">3</text>
<text x="151.1" y="82.3">4</text>
<text x="173.9" y="79.8">3</text>
<text x="173.9" y="82.3">4</text>
<text x="99" y="84.8">1</text>
<text x="99" y="87.4">2</text>
<text x="109.1" y="84.8">2</text>
<text x="109.1" y="87.4">3</text>
<text x="109.1" y="89.9">4</text>
<text x="120.6" y="84.8">3</text>
<text x="120.6" y="87.4">4</text>
<text x="120.6" y="89.9">5</text>
<text x="151.1" y="88.6">1</text>
<text x="173.3" y="88.6">10</text>
<text x="54.5" y="93.7">1</text>
<text x="81.2" y="91.2">1</text>
<text x="81.2" y="93.7">2</text>
<text x="120.6" y="92.5">6</text>
<text x="151.1" y="91.2">2</text>
<text x="151.1" y="93.7">3</text>
<text x="173.9" y="93.7">8</text>
<text x="173.9" y="91.2">9</text>
<text x="54.5" y="96.3">2</text>
<text x="81.2" y="96.3">3</text>
<text x="151.1" y="96.3">4</text>
<text x="151.1" y="98.8">5</text>
<text x="151.1" y="101.3">6</text>
<text x="173.9" y="101.3">5</text>
<text x="173.9" y="98.8">6</text>
<text x="173.9" y="96.3">7</text>
<text x="151.1" y="103.9">7</text>
<text x="151.1" y="106.4">8</text>
<text x="173.9" y="106.4">3</text>
<text x="173.9" y="103.9">4</text>
<text x="150.5" y="111.5">10</text>
<text x="151.1" y="109">9</text>
<text x="173.9" y="111.5">1</text>
<text x="173.9" y="109">2</text>
<text x="46.7" y="125.8" transform="rotate(-90 46.7 125.8)">2</text>
<text x="49.3" y="125.8" transform="rotate(-90 49.3 125.8)">4</text>
<text x="51.8" y="125.8" transform="rotate(-90 51.8 125.8)">6</text>
<text x="54.4" y="125.8" transform="rotate(-90 54.4 125.8)">8</text>
<text x="56.9" y="126.4" transform="rotate(-90 56.9 126.4)">10</text>
<text x="59.4" y="126.4" transform="rotate(-90 59.4 126.4)">12</text>
<text x="62" y="126.4" transform="rotate(-90 62 126.4)">14</text>
<text x="64.5" y="126.4" transform="rotate(-90 64.5 126.4)">16</text>
<text x="67.1" y="126.4" transform="rotate(-90 67.1 126.4)">18</text>
<text x="69.6" y="126.4" transform="rotate(-90 69.6 126.4)">20</text>
<text x="46.7" y="134.7" transform="rotate(-90 46.7 134.7)">1</text>
<text x="49.3" y="134.7" transform="rotate(-90 49.3 134.7)">3</text>
<text x="51.8" y="134.7" transform="rotate(-90 51.8 134.7)">5</text>
<text x="54.4" y="134.7" transform="rotate(-90 54.4 134.7)">7</text>
<text x="56.9" y="134.7" transform="rotate(-90 56.9 134.7)">9</text>
<text x="59.4" y="135.3" transform="rotate(-90 59.4 135.3)">11</text>
<text x="62" y="135.3" transform="rotate(-90 62 135.3)">13</text>
<text x="64.5" y="135.3" transform="rotate(-90 64.5 135.3)">15</text>
<text x="67.1" y="135.3" transform="rotate(-90 67.1 135.3)">17</text>
<text x="69.6" y="135.3" transform="rotate(-90 69.6 135.3)">19</text>
<text x="46.7" y="143.6" transform="rotate(-90 46.7 143.6)">2</text>
<text x="49.3" y="143.6" transform="rotate(-90 49.3 143.6)">4</text>
<text x="51.8" y="143.6" transform="rotate(-90 51.8 143.6)">6</text>
<text x="54.4" y="143.6" transform="rotate(-90 54.4 143.6)">8</text>
<text x="56.9" y="144.2" transform="rotate(-90 56.9 144.2)">10</text>
<text x="59.4" y="144.2" transform="rotate(-90 59.4 144.2)">12</text>
<text x="62" y="144.2" transform="rotate(-90 62 144.2)">14</text>
<text x="64.5" y="144.2" transform="rotate(-90 64.5 144.2)">16</text>
<text x="67.1" y="144.2" transform="rotate(-90 67.1 144.2)">18</text>
<text x="69.6" y="144.2" transform="rotate(-90 69.6 144.2)">20</text>
<text x="46.7" y="152.5" transform="rotate(-90 46.7 152.5)">1</text>
<text x="49.3" y="152.5" transform="rotate(-90 49.3 152.5)">3</text>
<text x="51.8" y="152.5" transform="rotate(-90 51.8 152.5)">5</text>
<text x="54.4" y="152.5" transform="rotate(-90 54.4 152.5)">7</text>
<text x="56.9" y="152.5" transform="rotate(-90 56.9 152.5)">9</text>
<text x="59.4" y="153.1" transform="rotate(-90 59.4 153.1)">11</text>
<text x="62" y="153.1" transform="rotate(-90 62 153.1)">13</text>
<text x="64.5" y="153.1" transform="rotate(-90 64.5 153.1)">15</text>
<text x="67.1" y="153.1" transform="rotate(-90 67.1 153.1)">17</text>
<text x="69.6" y="153.1" transform="rotate(-90 69.6 153.1)">19</text>
</g>
<g font-size="1.8" fill="#840084">
<text x="51.4" y="84.2" transform="rotate(-90 51.4 84.2)">2P-XH2.54-90</text>
<text x="105.5" y="92" transform="rotate(-90 105.5 92)">2P-1.25mm</text>
<text x="50.9" y="102.1" transform="rotate(-90 50.9 102.1)">2P-XH2.54-180</text>
</g>
</svg>
